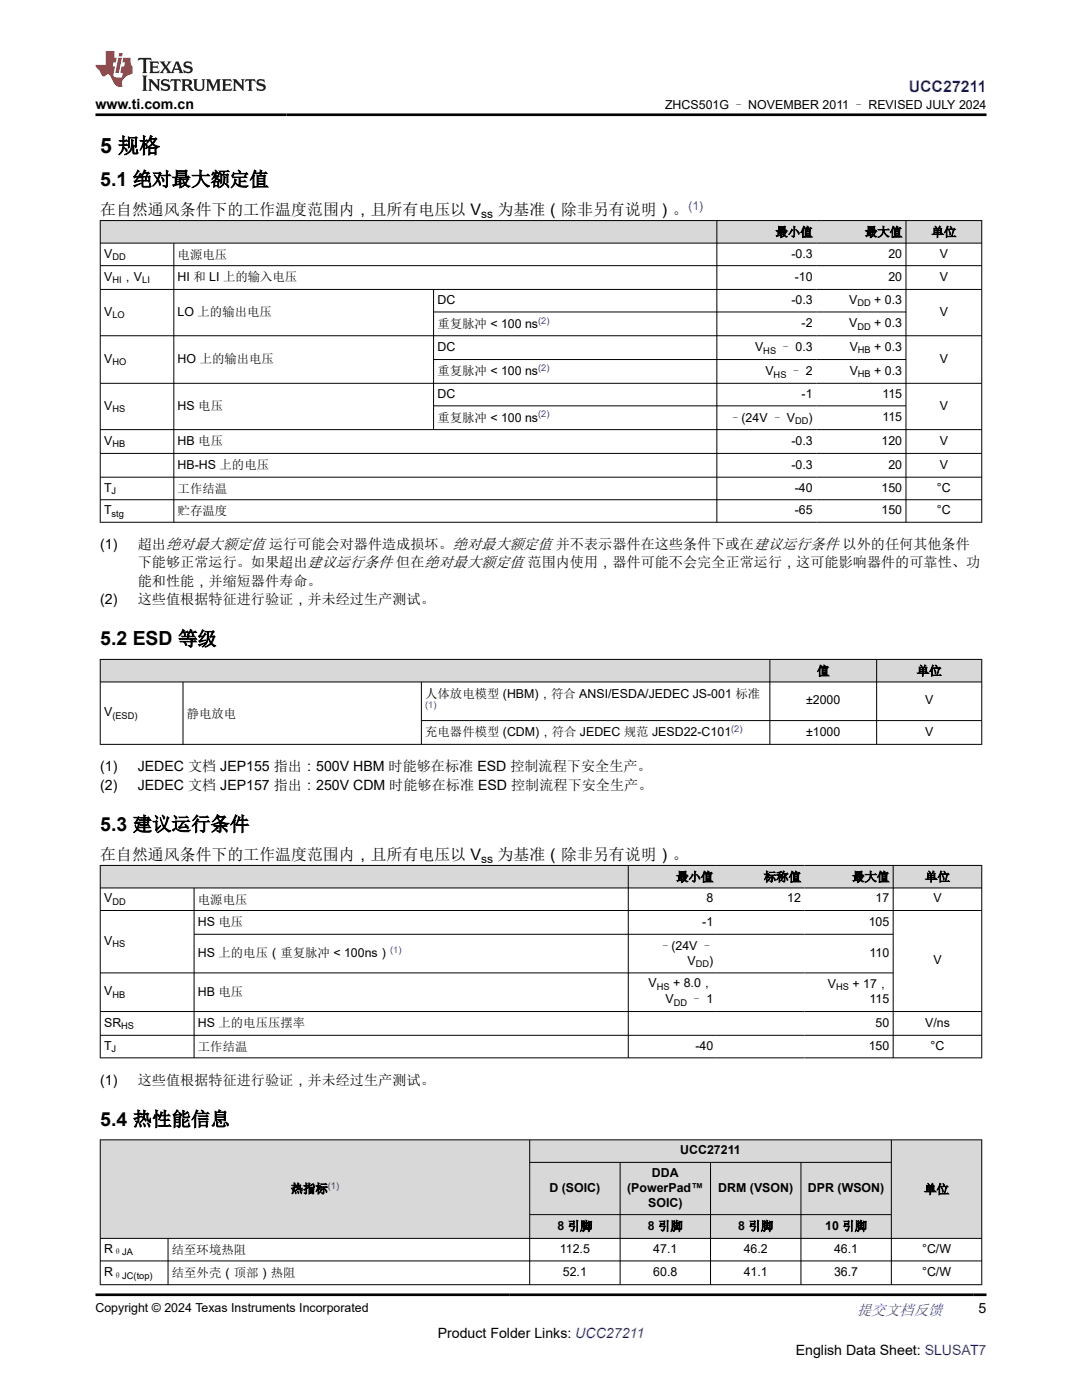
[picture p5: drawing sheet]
<svg xmlns="http://www.w3.org/2000/svg" width="216mm" height="279mm" viewBox="0 0 216 279" stroke-linecap="round" stroke-linejoin="round" font-family="sans-serif">
<g fill="#d8d8d8">
<path d="M20 44h175.9v4.5h-175.9z" fill-rule="evenodd"/>
<path d="M20.1 44.1h122.9v4.4h-122.9z" fill-rule="evenodd"/>
<path d="M143.1 44.1h19.8v4.4h-19.8z" fill-rule="evenodd"/>
<path d="M162.9 44.1h17.8v4.4h-17.8z" fill-rule="evenodd"/>
<path d="M180.8 44.1h15v4.4h-15z" fill-rule="evenodd"/>
</g>
<g fill="none" stroke="#000" stroke-width=".2">
<path d="M19.9 44h176.1M19.9 48.5h176.1M19.9 53h176.1M19.9 57.8h176.1M20 44v60.3M34.7 48.5v55.8M86.5 57.8v28M143 44v60.3M180.8 44v60.3M195.9 44v60.3M19.9 67h176.1M19.9 76.5h176.1"/>
<path d="M86.5 62.3h94.3M86.5 71.8h94.3M19.9 85.7h176.1M19.9 90.5h176.1M19.9 95.2h176.1M19.9 99.7h176.1M86.5 81h94.3M19.9 104.2h176.1"/>
</g>
<g fill="#d8d8d8">
<path d="M20 131.6h175.9v4.5h-175.9z" fill-rule="evenodd"/>
<path d="M20.1 131.7h133.5v4.3h-133.5z" fill-rule="evenodd"/>
<path d="M153.7 131.7h21.2v4.3h-21.2z" fill-rule="evenodd"/>
<path d="M175 131.7h20.8v4.3h-20.8z" fill-rule="evenodd"/>
</g>
<path d="M19.9 131.6h176.1M19.9 136.1h176.1M20 131.5v17.1M36.5 136.1v12.5M84.1 136.1v12.5M153.6 131.5v17.1M174.9 131.5v17.1M195.9 131.5v17.1M84.1 143.8h111.9M196 148.6h-176.1" fill="none" stroke="#000" stroke-width=".2"/>
<g fill="#d8d8d8">
<path d="M20 172.7h175.9v4.5h-175.9z" fill-rule="evenodd"/>
<path d="M20.1 172.8h105.2v4.4h-105.2z" fill-rule="evenodd"/>
<path d="M125.4 172.8h17.6v4.4h-17.6z" fill-rule="evenodd"/>
<path d="M143 172.8h17.5v4.4h-17.5z" fill-rule="evenodd"/>
<path d="M160.5 172.8h17.7v4.4h-17.7z" fill-rule="evenodd"/>
<path d="M178.3 172.8h17.5v4.4h-17.5z" fill-rule="evenodd"/>
</g>
<g fill="none" stroke="#000" stroke-width=".2">
<path d="M19.9 172.7h176.1M19.9 177.2h176.1M20 172.7v38.5M38.7 177.2v34M125.4 172.7v38.5M178.2 172.7v38.5M195.9 172.7v38.5M19.9 181.7h176.1M38.7 186.5h139.6M178.3 194.2h-158.4M19.9 201.9h176.1M19.9 206.6h176.1"/>
<path d="M19.9 211.1h176.1"/>
</g>
<g fill="#d8d8d8">
<path d="M20 227.5h175.9v4.5h-175.9z" fill-rule="evenodd"/>
<path d="M20.1 227.5h85.5v19.6h-85.5z" fill-rule="evenodd"/>
<path d="M105.8 227.5h72v4.4h-72z" fill-rule="evenodd"/>
<path d="M177.9 227.5h17.9v19.6h-17.9z" fill-rule="evenodd"/>
<path d="M105.8 232h17.9v10.3h-17.9z" fill-rule="evenodd"/>
<path d="M123.8 232h17.9v10.3h-17.9z" fill-rule="evenodd"/>
<path d="M141.8 232h18v10.3h-18z" fill-rule="evenodd"/>
<path d="M159.9 232h17.9v10.3h-17.9z" fill-rule="evenodd"/>
<path d="M105.8 242.5h17.9v4.6h-17.9z" fill-rule="evenodd"/>
<path d="M123.8 242.5h17.9v4.6h-17.9z" fill-rule="evenodd"/>
<path d="M141.8 242.5h18v4.6h-18z" fill-rule="evenodd"/>
<path d="M159.9 242.5h17.9v4.6h-17.9z" fill-rule="evenodd"/>
</g>
<g fill="none" stroke="#000" stroke-width=".2">
<path d="M19.9 227.5h176.1M20 227.4v29.1M105.7 227.4v29.1M105.7 232h72.2M123.7 232v24.5M141.8 232v24.5M159.8 232v24.5M177.9 227.4v29.1M195.9 227.4v29.1M19.9 247.1h176.1M19.9 251.6h176.1M19.9 256.4h176.1"/>
<path d="M33.5 247.1v9.4M105.7 242.4h72.2"/>
</g>
<path d="M27.7 11.6l-.2 .5 .5-.2h.6v.1v2.2l-.2 .4h1l-.2-.4v-2.2v-.1h.5l.5 .2-.1-.5zM29.8 12.3l.2 .4v1.5l-.2 .4h1.9l.1-.6a1.08 1.08 0 0 1-1.3 .2v-.7h.6l.4 .2v-.7l-.4 .2h-.6v-.5l.2-.2a1 1 0 0 1 1 .3l-.1-.5zM31.8 12.3l1 1.1-1 1.2h.9l-.2-.2 .4-.8 .5 .8-.2 .2h1.6l-.2-.2 .1-.5h1l.1 .5-.1 .2h.9l-.2-.3-.8-2h-.5l-1 2.2-.8-1.1 .9-1.1h-.8l.2 .2-.5 .6-.3-.6 .1-.2zM35.2 12.7l.4 1h-.8zM36.8 12.4a.65 .65 0 0 0-.2 .7 .65 .65 0 0 0 .6 .5l.7 .1 .1 .3a.79 .79 0 0 1-.7 .4 .79 .79 0 0 1-.7-.5l.1 .7 .2-.1a.93 .93 0 0 0 1.1 .1 .93 .93 0 0 0 .4-1 1.46 1.46 0 0 0-1.2-.6l-.1-.3a1.09 1.09 0 0 1 1.2 .2l-.2-.6-.1 .1-.6-.2zM28.4 15.1l.2 .4v2.2l-.2 .4h1l-.2-.4v-2.2l.2-.4zM29.6 15.8l.2 .4v1.5l-.2 .4h.8l-.3-.4v-1.3l1.7 1.8v-2l.2-.4h-.8l.2 .2 .1 1.1-1.2-1.3zM32.3 15.9a.65 .65 0 0 0-.2 .8 .65 .65 0 0 0 .7 .4l.6 .2 .1 .2a.79 .79 0 0 1-.7 .4 .79 .79 0 0 1-.7-.5l.1 .7 .2-.1a.93 .93 0 0 0 1.1 .1 .93 .93 0 0 0 .4-.9 1.46 1.46 0 0 0-1.2-.6l-.1-.4a1.09 1.09 0 0 1 1.2 .2l-.2-.6-.1 .1-.6-.1zM34.1 15.8l-.1 .6a.63 .63 0 0 1 .7-.3l.1 1.6-.3 .4h1l-.2-.4v-1.6a.66 .66 0 0 1 .8 .3l-.1-.6zM36.2 15.8l.2 .4v1.5l-.2 .4h.9l-.2-.2v-.7h.5l.1 .2a.79 .79 0 0 0 1.2 .6l-1-.9a.61 .61 0 0 0 .6-.6 .61 .61 0 0 0-.5-.7zM36.9 16.1h.2a.47 .47 0 0 1 .5 .1 .47 .47 0 0 1 .1 .5l-.2 .1-.6 .1zM38.5 15.8l.2 .2a2.27 2.27 0 0 0 .4 2 1.04 1.04 0 0 0 1.7-.7v-1.3l.2-.2h-.8l.2 .4v1.1a.6 .6 0 0 1-.6 .6 .6 .6 0 0 1-.6-.6v-1.1l.3-.4zM41.1 15.8l.2 .4v1.5l-.2 .4h.7l-.2-.4v-1.4l.9 1.9 .8-1.9v1.4l-.2 .4h1l-.3-.4v-1.5l.3-.4h-.8l-.7 1.5-.7-1.5zM44.3 15.8l.2 .4v1.5l-.2 .4h1.9l.1-.6a1.09 1.09 0 0 1-1.3 .2v-.7h.6l.4 .2v-.6l-.4 .2h-.6v-.6l.2-.1a1.01 1.01 0 0 1 1 .3l-.1-.6zM46.4 15.8l.3 .4v1.5l-.3 .4h.8l-.2-.4v-1.3l1.6 1.8v-2l.2-.4h-.7l.2 .2v1.1l-1.2-1.3zM49 15.8l-.1 .6a.63 .63 0 0 1 .8-.3v1.6l-.3 .4h1l-.2-.4v-1.6a.66 .66 0 0 1 .8 .3l-.1-.6zM51.4 15.9a.65 .65 0 0 0-.2 .8 .65 .65 0 0 0 .6 .4l.6 .2 .2 .2a.79 .79 0 0 1-.8 .4 .79 .79 0 0 1-.6-.5l.1 .7 .2-.1a.93 .93 0 0 0 1 .1 .93 .93 0 0 0 .5-.9 1.46 1.46 0 0 0-1.3-.6l-.1-.4a1.09 1.09 0 0 1 1.3 .2l-.2-.6-.2 .1-.5-.1z" fill="#231f20"/>
<path d="M21.1 10.2v2.8h-2v.3l.9 1a.95 .95 0 0 0 .9 .9 .59 .59 0 0 1 .6-.4 .59 .59 0 0 1 .5 .4l.4 .7a1.59 1.59 0 0 0 2.1 1.4 1.61 1.61 0 0 1 1-2.3l1-.3-.1-1.5a1.59 1.59 0 0 1-.4-1.7h-1.4l-.2 .9h.5l-.1 .9h-.5l-.2 1v.2l.4 .1-.2 .9h-.6a.73 .73 0 0 1-1.1-.7l.3-1.5h-.5l.2-.9h.5l.2-.9h-.5v-1.3zM23.6 11.5l-.6 3.1h.7l.6-3.1zM23.8 10.6l-.1 .6h.7l.1-.6z" fill="#ed1c24"/>
<path d="M19.1 22.9h177.8M19.1 258.4h177.8" fill="none" stroke="#000" stroke-width=".53"/>
<text font-size="4.2" x="20" y="30.5">5 规格</text>
<g font-size="3.9">
<text x="20" y="37.1">5.1 绝对最大额定值</text>
<text x="20" y="128.8">5.2 ESD 等级</text>
<text x="20" y="165.8">5.3 建议运行条件</text>
<text x="20" y="224.7">5.4 热性能信息</text>
</g>
<text font-size="3.2" fill="#00f" x="181.3" y="18.3">UCC27211</text>
<g font-size="3.2">
<text x="20" y="42.9">在自然通风条件下的工作温度范围内，且所有电压以 V</text>
<text x="99.3" y="42.9">为基准（除非另有说明）。</text>
<text x="20" y="171.6">在自然通风条件下的工作温度范围内，且所有电压以 V</text>
<text x="99.3" y="171.6">为基准（除非另有说明）。</text>
</g>
<text font-size="3" fill="#00f" x="171" y="262.4">提交文档反馈</text>
<g font-size="2.8">
<text x="19.1" y="21.7">www.ti.com.cn</text>
<text x="20" y="109.6">(1)</text>
<text x="27.5" y="109.6">超出绝对最大额定值 运行可能会对器件造成损坏。绝对最大额定值 并不表示器件在这些条件下或在建议运行条件 以外的任何其他条件</text>
<text x="27.5" y="113.3">下能够正常运行。如果超出建议运行条件 但在绝对最大额定值 范围内使用，器件可能不会完全正常运行，这可能影响器件的可靠性、功</text>
<text x="27.5" y="116.9">能和性能，并缩短器件寿命。</text>
<text x="20" y="120.6">(2)</text>
<text x="27.5" y="120.6">这些值根据特征进行验证，并未经过生产测试。</text>
<text x="20" y="153.9">(1)</text>
<text x="27.5" y="153.9">JEDEC 文档 JEP155 指出：500V HBM 时能够在标准 ESD 控制流程下安全生产。</text>
<text x="20" y="157.6">(2)</text>
<text x="27.5" y="157.6">JEDEC 文档 JEP157 指出：250V CDM 时能够在标准 ESD 控制流程下安全生产。</text>
<text x="20" y="216.5">(1)</text>
<text x="27.5" y="216.5">这些值根据特征进行验证，并未经过生产测试。</text>
<text x="195.3" y="262.1">5</text>
<text x="87.3" y="266.9">Product Folder Links: UCC27211</text>
<text x="158.8" y="270.3">English Data Sheet: SLUSAT7</text>
</g>
<g font-size="2.5">
<text x="132.7" y="21.8">ZHCS501G – NOVEMBER 2011 – REVISED JULY 2024</text>
<text x="154.7" y="47.2">最小值</text>
<text x="172.6" y="47.2">最大值</text>
<text x="185.9" y="47.2">单位</text>
<text x="20.8" y="51.4">V</text>
<text x="35.5" y="51.7">电源电压</text>
<text x="157.9" y="51.4">-0.3</text>
<text x="177.3" y="51.4">20</text>
<text x="187.5" y="51.4">V</text>
<text x="20.8" y="56">V</text>
<text x="24.3" y="56">，V</text>
<text x="35.5" y="56.2">HI 和 LI 上的输入电压</text>
<text x="158.6" y="56">-10</text>
<text x="177.3" y="56">20</text>
<text x="187.5" y="56">V</text>
<text x="20.8" y="63">V</text>
<text x="35.5" y="63.1">LO 上的输出电压</text>
<text x="87.3" y="60.7">DC</text>
<text x="87.3" y="65.4">重复脉冲 &lt; 100 ns</text>
<text x="157.9" y="60.7">-0.3</text>
<text x="160" y="65.3">-2</text>
<text x="169.4" y="60.7">V</text>
<text x="169.4" y="65.3">V</text>
<text x="174.4" y="60.7">+ 0.3</text>
<text x="174.4" y="65.3">+ 0.3</text>
<text x="187.5" y="63">V</text>
<text x="87.3" y="70">DC</text>
<text x="150.7" y="70.1">V</text>
<text x="155.6" y="70.1">– 0.3</text>
<text x="169.5" y="70">V</text>
<text x="174.4" y="70">+ 0.3</text>
<text x="20.8" y="72.4">V</text>
<text x="35.5" y="72.5">HO 上的输出电压</text>
<text x="87.3" y="74.9">重复脉冲 &lt; 100 ns</text>
<text x="152.7" y="74.9">V</text>
<text x="157.6" y="74.9">– 2</text>
<text x="169.5" y="74.8">V</text>
<text x="174.4" y="74.8">+ 0.3</text>
<text x="187.5" y="72.4">V</text>
<text x="20.8" y="81.8">V</text>
<text x="35.5" y="81.9">HS 电压</text>
<text x="87.3" y="79.4">DC</text>
<text x="160" y="79.4">-1</text>
<text x="176.1" y="79.4">115</text>
<text x="187.5" y="81.8">V</text>
<text x="20.8" y="88.8">V</text>
<text x="35.5" y="88.9">HB 电压</text>
<text x="87.3" y="84.1">重复脉冲 &lt; 100 ns</text>
<text x="145.5" y="84.1">–(24V – V</text>
<text x="157.9" y="88.8">-0.3</text>
<text x="161.3" y="84.1">)</text>
<text x="175.9" y="88.8">120</text>
<text x="176.1" y="84">115</text>
<text x="187.5" y="88.8">V</text>
<text x="35.5" y="93.6">HB-HS 上的电压</text>
<text x="157.9" y="93.5">-0.3</text>
<text x="177.3" y="93.5">20</text>
<text x="187.5" y="93.5">V</text>
<text x="20.8" y="98.1">T</text>
<text x="35.5" y="98.4">工作结温</text>
<text x="158.6" y="98.1">-40</text>
<text x="175.9" y="98.1">150</text>
<text x="187" y="98.1">°C</text>
<text x="20.8" y="102.6">T</text>
<text x="35.5" y="102.9">贮存温度</text>
<text x="158.6" y="102.6">-65</text>
<text x="175.9" y="102.6">150</text>
<text x="187" y="102.6">°C</text>
<text x="163" y="134.7">值</text>
<text x="182.9" y="134.7">单位</text>
<text x="20.8" y="143">V</text>
<text x="37.3" y="143.2">静电放电</text>
<text x="84.9" y="139.2">人体放电模型 (HBM)，符合 ANSI/ESDA/JEDEC JS-001 标准</text>
<text x="160.8" y="140.6">±2000</text>
<text x="184.6" y="140.6">V</text>
<text x="84.9" y="146.9">充电器件模型 (CDM)，符合 JEDEC 规范 JESD22-C101</text>
<text x="160.8" y="146.8">±1000</text>
<text x="184.6" y="146.8">V</text>
<text x="134.9" y="175.9">最小值</text>
<text x="152.4" y="175.9">标称值</text>
<text x="170" y="175.9">最大值</text>
<text x="184.6" y="175.9">单位</text>
<text x="20.8" y="180.1">V</text>
<text x="39.5" y="180.3">电源电压</text>
<text x="39.5" y="184.8">HS 电压</text>
<text x="140.1" y="184.7">-1</text>
<text x="141" y="180.1">8</text>
<text x="157.1" y="180.1">12</text>
<text x="173.3" y="184.7">105</text>
<text x="174.7" y="180.1">17</text>
<text x="186.2" y="180.1">V</text>
<text x="20.8" y="188.6">V</text>
<text x="39.5" y="191.1">HS 上的电压（重复脉冲 &lt; 100ns）</text>
<text x="131.5" y="189.6">–(24V –</text>
<text x="173.5" y="191">110</text>
<text x="129.4" y="197.1">V</text>
<text x="134.3" y="197.1">+ 8.0，</text>
<text x="137.2" y="192.6">V</text>
<text x="141.5" y="192.6">)</text>
<text x="165.2" y="197.2">V</text>
<text x="170.1" y="197.2">+ 17，</text>
<text x="186.2" y="192.4">V</text>
<text x="20.8" y="198.7">V</text>
<text x="39.5" y="198.8">HB 电压</text>
<text x="132.8" y="200.3">V</text>
<text x="137.8" y="200.3">– 1</text>
<text x="173.5" y="200.1">115</text>
<text x="20.8" y="204.9">SR</text>
<text x="20.8" y="209.5">T</text>
<text x="39.5" y="205">HS 上的电压压摆率</text>
<text x="39.5" y="209.8">工作结温</text>
<text x="138.8" y="209.5">-40</text>
<text x="173.3" y="209.5">150</text>
<text x="174.7" y="204.9">50</text>
<text x="184.6" y="204.9">V/ns</text>
<text x="185.7" y="209.5">°C</text>
<text x="135.7" y="230.4">UCC27211</text>
<text x="58" y="238.1">热指标</text>
<text x="109.6" y="237.8">D (SOIC)</text>
<text x="125.1" y="237.8">(PowerPad™</text>
<text x="130.1" y="234.9">DDA</text>
<text x="143.3" y="237.8">DRM (VSON)</text>
<text x="161.2" y="237.8">DPR (WSON)</text>
<text x="184.4" y="238.2">单位</text>
<text x="111.2" y="245.5">8 引脚</text>
<text x="129.3" y="245.5">8 引脚</text>
<text x="129.3" y="240.8">SOIC)</text>
<text x="147.3" y="245.5">8 引脚</text>
<text x="164.7" y="245.5">10 引脚</text>
<text x="20.8" y="250">R</text>
<text x="34.3" y="250.3">结至环境热阻</text>
<text x="111.7" y="250">112.5</text>
<text x="130.4" y="250">47.1</text>
<text x="148.4" y="250">46.2</text>
<text x="166.4" y="250">46.1</text>
<text x="184" y="250">°C/W</text>
<text x="20.8" y="254.7">R</text>
<text x="34.3" y="254.8">结至外壳（顶部）热阻</text>
<text x="112.3" y="254.7">52.1</text>
<text x="130.4" y="254.7">60.8</text>
<text x="148.4" y="254.7">41.1</text>
<text x="166.4" y="254.7">36.7</text>
<text x="184" y="254.7">°C/W</text>
<text x="19.1" y="261.8">Copyright © 2024 Texas Instruments Incorporated</text>
</g>
<text font-size="2.4" fill="#00f" x="137.4" y="41.8">(1)</text>
<g font-size="2.4">
<text x="96" y="43.5">ss</text>
<text x="96" y="172.2">ss</text>
</g>
<g font-size="1.9">
<text x="22.4" y="51.9">DD</text>
<text x="22.4" y="56.5">HI</text>
<text x="28.4" y="56.5">LI</text>
<text x="22.4" y="63.5">LO</text>
<text x="171.1" y="61.1">DD</text>
<text x="171.1" y="65.8">DD</text>
<text x="152.3" y="70.6">HS</text>
<text x="171.2" y="70.5">HB</text>
<text x="22.4" y="72.9">HO</text>
<text x="154.4" y="75.4">HS</text>
<text x="171.2" y="75.3">HB</text>
<text x="22.4" y="82.3">HS</text>
<text x="22.4" y="89.2">HB</text>
<text x="158.7" y="84.6">DD</text>
<text x="22.3" y="98.6">J</text>
<text x="22.3" y="103.1">stg</text>
<text x="22.4" y="143.5">(ESD)</text>
<text x="22.4" y="180.6">DD</text>
<text x="22.4" y="189.1">HS</text>
<text x="131" y="197.5">HS</text>
<text x="138.8" y="193">DD</text>
<text x="166.9" y="197.7">HS</text>
<text x="22.4" y="199.2">HB</text>
<text x="134.4" y="200.8">DD</text>
<text x="24.2" y="205.4">HS</text>
<text x="22.3" y="210">J</text>
<text x="22.6" y="250.5">θJA</text>
<text x="22.6" y="255.2">θJC(top)</text>
</g>
<g font-size="1.9" fill="#00f">
<text x="107.4" y="64.6">(2)</text>
<text x="107.4" y="74.1">(2)</text>
<text x="107.4" y="83.3">(2)</text>
<text x="84.9" y="141.4">(1)</text>
<text x="145.9" y="146.1">(2)</text>
<text x="77.8" y="190.3">(1)</text>
<text x="65.4" y="237.3">(1)</text>
</g>
</svg>
